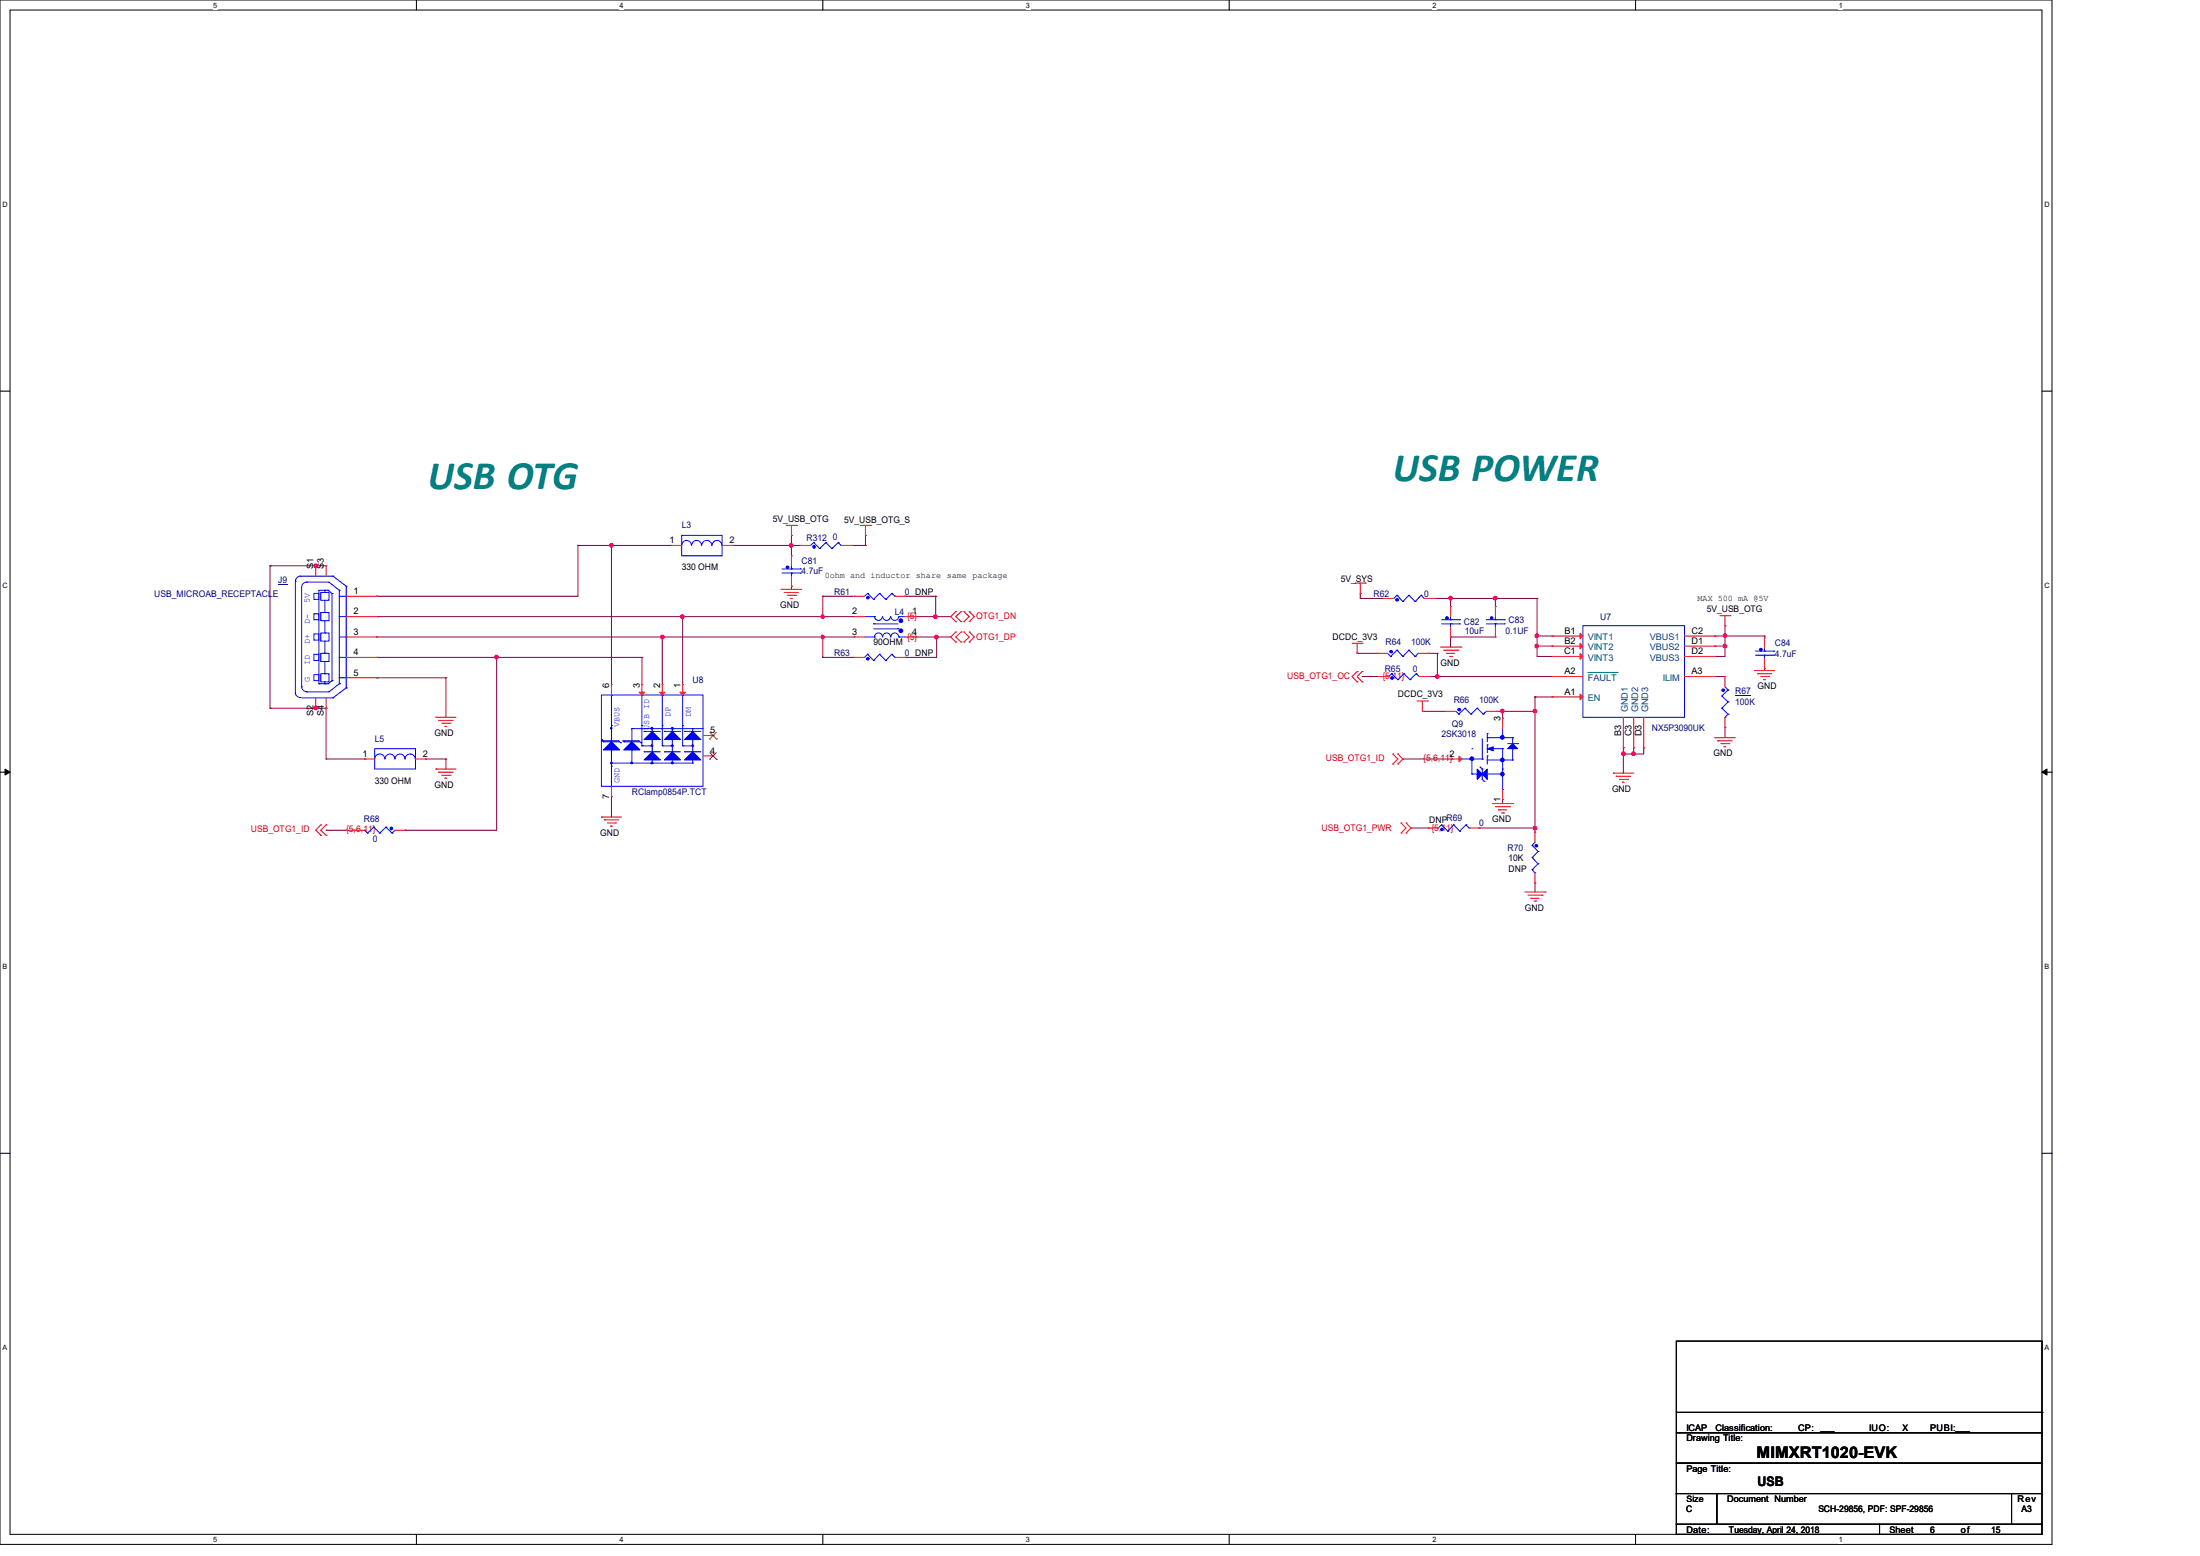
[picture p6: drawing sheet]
<svg xmlns="http://www.w3.org/2000/svg" width="297mm" height="210mm" viewBox="0 0 297 210" stroke-linecap="round" stroke-linejoin="round" font-family="sans-serif">
<path d="M0 0h277v208.4h-277zM1.4 1.4h274.3v205.7h-274.3z" fill="none" stroke="#000" stroke-width=".14"/>
<g fill="#fff">
<path d="M28.8 .1h.5v1.1h-.5z"/>
<path d="M28.8 207.2h.5v1.1h-.5z"/>
</g>
<path d="M56.2 0v1.4M56.2 207.1v1.3" fill="none" stroke="#000" stroke-width=".14"/>
<g fill="#fff">
<path d="M83.7 .1h.5v1.1h-.5z"/>
<path d="M83.7 207.2h.5v1.1h-.5z"/>
</g>
<path d="M111.1 0v1.4M111.1 207.1v1.3" fill="none" stroke="#000" stroke-width=".14"/>
<g fill="#fff">
<path d="M138.5 .1h.6v1.1h-.6z"/>
<path d="M138.5 207.2h.6v1.1h-.6z"/>
</g>
<path d="M165.9 0v1.4M165.9 207.1v1.3" fill="none" stroke="#000" stroke-width=".14"/>
<g fill="#fff">
<path d="M193.4 .1h.5v1.1h-.5z"/>
<path d="M193.4 207.2h.5v1.1h-.5z"/>
</g>
<path d="M220.8 0v1.4M220.8 207.1v1.3" fill="none" stroke="#000" stroke-width=".14"/>
<g fill="#fff">
<path d="M248.2 .1h.6v1.1h-.6z"/>
<path d="M248.2 207.2h.6v1.1h-.6z"/>
<path d="M.3 27.1h.8v1.1h-.8z"/>
<path d="M276 27.1h.7v1.1h-.7z"/>
<path d="M.3 78.5h.8v1.1h-.8z"/>
<path d="M276 78.5h.7v1.1h-.7z"/>
</g>
<path d="M0 52.8h1.4M275.7 52.8h1.3" fill="none" stroke="#000" stroke-width=".14"/>
<g fill="#fff">
<path d="M.3 129.9h.7v1.1h-.7z"/>
<path d="M276 129.9h.6v1.1h-.6z"/>
</g>
<path d="M0 104.2h1.4M275.7 104.2h1.3" fill="none" stroke="#000" stroke-width=".14"/>
<path d="M.7 103.8l.7 .4-.7 .4zM275.7 104.2l.7-.4v.8z" fill="#000" stroke="#000" stroke-width=".14"/>
<g fill="#fff">
<path d="M.3 181.4h.7v1.1h-.7z"/>
<path d="M276 181.4h.6v1.1h-.6z"/>
</g>
<path d="M0 155.7h1.4M275.7 155.7h1.3M226.3 193.4h49.4v4.1h-49.4zM226.3 197.5h49.4v4.1h-49.4zM226.3 181h49.4v12.4h-49.4zM226.3 190.6h49.4M275.7 190.6h.1M226.3 201.6h5.5v4.1h-5.5zM226.3 205.7h27.4v1.4h-27.4zM231.8 201.6h39.8v4.1h-39.8zM253.7 205.7h22v1.4h-22zM271.6 201.6h4.1v4.1h-4.1z" fill="none" stroke="#000" stroke-width=".14"/>
<g fill="none" stroke="#800040" stroke-width=".14">
<path d="M36.4 76.4h.1M36.4 76.4h7.6M36.4 76.4v19.2M42.6 76.4h.1M78 73.6h.1M78 73.6v6.9h-27.1M78 73.6h12.6M82.5 73.6h.1M82.5 73.6v18.8M98.9 73.6h.1M98.9 73.6h9.2M106.8 72.3h.1"/>
<path d="M106.8 73.6h.1M106.8 79.1h.1M106.8 72.3v2.7M106.8 79.1v.4M114.9 73.6h1.9M116.8 72.3h.1M116.8 73.6h.1M116.8 72.3v1.3M36.4 95.6h.1M36.4 95.6h7.6M42.6 95.6h.1M44 95.6h.1"/>
<path d="M44 95.6v6.8M50.9 80.5h.1M50.9 88.7h.1M50.9 83.2h.1M50.9 86h.1M50.9 91.5h.1M50.9 88.7h35.8M50.9 83.2h64.4M50.9 86h64.4M50.9 91.5h9.3M60.2 91.5h.1M60.2 91.5v5.3"/>
<path d="M67.1 88.7h.1M67.1 88.7v23.4h-12.4M86.7 88.7h.1M86.7 88.7v3.7M89.4 86h.1M89.4 86v6.4M92.2 83.2h.1M92.2 83.2v9.2M111.1 80.5h.1M111.1 83.2h.1M111.1 88.7h.1M111.1 86h.1"/>
<path d="M111.1 80.5h4.2M111.1 88.7h4.2M111.1 80.5v2.7M111.1 86v2.7M122.2 80.5h.1M122.2 88.7h.1M122.2 80.5h4.1M123.6 83.2h.1M123.6 86h.1M123.6 83.2h4.8M123.6 86h4.8M126.3 80.5h.1"/>
<path d="M126.3 83.2h.1M126.3 80.5v2.7M126.4 86h.1M126.4 86v2.7h-4.2M183.2 88.2h.1M183.2 88.2h2.8M183.6 80.1h.1M183.6 80.8h.1M183.6 80.8h3.2M183.6 80.1v.7M183.9 91.3h.1M183.9 91.3h2.2"/>
<path d="M192 96h.1M192 96h3.2M192.8 88.2h.1M192.8 88.2h1.3M193 91.3h.1M193 91.3h16.5M193.6 80.8h.1M193.6 80.8h13.9M194.1 88.2h.1M194.1 91.3h.1M194.1 88.2v3.1M195.8 80.8h.1"/>
<path d="M195.8 86h.1M195.8 86h6.1M195.8 80.8v1.1M195.8 86v1.3M201.9 80.8h.1M201.9 80.8v1.1M202 96h.1M202 96h5.2M202.9 96h.1M202.9 96v.9M207.2 96h.1M207.2 94.1h.1"/>
<path d="M207.2 94.1v18.2M207.2 94.1h2.3M207.5 85.9h.1M207.5 88.6h.1M207.5 87.2h.1M207.5 80.8h.1M207.5 85.9h2M207.5 80.8v7.8M207.5 88.6h2M207.5 87.2h2M231.5 85.9h.1M231.5 88.6h.1"/>
<path d="M231.5 87.2h.1M231.5 91.3h.1M231.5 85.9h6.7M231.5 87.2h1.4M231.5 91.3h1.4M232.9 85.9h.1M232.9 87.2h.1M232.9 84.5h.1M232.9 98.2h.1M232.9 84.5v4.1h-1.4M232.9 98.2v1.4M238.2 90.3h.1"/>
<path d="M238.2 85.9h.1M238.2 85.9v.2M238.2 90.3v.2M44 102.4h.1M44 112.1h.1M44 102.4h5.2M44 112.1h3.8M54.7 112.1h.1M57.4 102.4h.1M57.4 102.4h2.8M60.2 102.4h.1M60.2 102.4v1.4"/>
<path d="M82.5 107.5h.1M82.5 107.5v2.8M189.4 102.4h.1M189.4 102.4h6.6M190.5 111.8h.1M190.5 111.8h2.3M199.7 111.8h.1M199.7 111.8h7.5M202.9 107.9h.1M202.9 107.9v.6M207.2 119.2h.1M207.2 111.8h.1"/>
<path d="M207.2 119.2v1.2M219.2 100.9h.1M219.2 101.8h.1M219.2 100.9v3.5M220.6 100.9h.1M220.6 101.8h.1M220.6 100.9v.9M221.9 100.9h.1M221.9 100.9v.9h-2.7"/>
</g>
<g fill="#f0f" stroke="#f0f" stroke-width=".14">
<circle cx="92.1" cy="83.2" r=".25"/>
<circle cx="111.1" cy="86" r=".24"/>
<circle cx="111.1" cy="83.2" r=".24"/>
<circle cx="89.4" cy="86" r=".25"/>
<circle cx="82.5" cy="73.6" r=".25"/>
<circle cx="106.8" cy="73.6" r=".25"/>
<circle cx="67" cy="88.7" r=".25"/>
<circle cx="126.3" cy="83.2" r=".25"/>
<circle cx="126.4" cy="86" r=".25"/>
<circle cx="42.6" cy="95.5" r=".25"/>
<circle cx="42.6" cy="76.4" r=".25"/>
<circle cx="219.2" cy="101.7" r=".25"/>
<circle cx="220.5" cy="101.7" r=".25"/>
<circle cx="207.5" cy="85.8" r=".25"/>
<circle cx="207.5" cy="87.2" r=".25"/>
<circle cx="232.9" cy="85.8" r=".25"/>
<circle cx="232.9" cy="87.2" r=".25"/>
<circle cx="201.8" cy="80.7" r=".25"/>
<circle cx="195.8" cy="80.7" r=".25"/>
<circle cx="207.2" cy="111.8" r=".25"/>
<circle cx="207.2" cy="96" r=".25"/>
<circle cx="202.8" cy="96" r=".25"/>
<circle cx="194.1" cy="91.3" r=".25"/>
</g>
<g fill="none" stroke="#f00" stroke-width=".14">
<path d="M90.6 73.6h.1M90.6 73.6h1.4M97.5 73.6h1.4M98.9 73.6h.1M105.5 79.5h.1M105.5 79.5h2.7M105.9 80h.1M105.9 80h1.9M106.1 70.9h1.4M106.8 72.3h.1M106.8 75h.1M106.8 79.1h.1"/>
<path d="M106.8 70.9v1.4M106.8 75v1.4M106.8 77.8v1.3M107.5 70.9h.1M108.1 73.6h.1M108.1 73.6h1.3M113.5 73.6h1.4M114.9 73.6h.1M116.2 70.9h1.3M116.8 72.3h.1M116.8 70.9v1.4M117.5 70.9h.1"/>
<path d="M183 78.7h1.3M183.6 78.7v1.4M184.3 78.7h.1M58.8 96.8h.1M58.8 96.8h2.8M59.2 97.2h.1M59.2 97.2h2M59.6 97.6h1.1M60.1 98h.1M60.1 98h.2M60.7 97.6h.1M82.5 92.4h.1"/>
<path d="M82.5 92.4v1.4M86.7 92.4h.1M86.7 92.4v1.4M89.4 92.4h.1M89.4 92.4v1.4M92.2 92.4h.1M92.2 92.4v1.4M94.9 99.3h1.4M96.3 99.3h.1M106.3 80.3h1.1M106.7 80.8h.1M106.7 80.8h.3"/>
<path d="M107.4 80.3h.1M115.3 83.2h.1M115.3 86h.1M115.3 88.7h.1M115.3 80.5h.1M115.3 83.2h1.4M115.3 86h1.4M115.3 88.7h1.4M115.3 80.5h1.4M120.8 88.7h1.4M120.8 80.5h1.4M122.2 88.7h.1"/>
<path d="M122.2 80.5h.1M122.2 83.2h1.4M122.2 86h1.4M123.6 83.2h.1M123.6 86h.1M129 82.5h.1M129 83.9h.1M129 85.3h.1M129 86.7h.1M129 82.5l-.6 .7 .6 .7M129 85.3l-.6 .7 .6 .7M129.8 83.9h.1"/>
<path d="M129.8 82.5h.1M129.8 86.7h.1M129.8 85.3h.1M129.8 82.5l-.8 .7 .8 .7M129.8 85.3l-.8 .7 .8 .7M130.1 83.9h.1M130.1 82.5h.1M130.1 86.7h.1M130.1 85.3h.1M130.1 82.5l.8 .7-.8 .7M130.1 85.3l.8 .7-.8 .7M130.9 82.5h.1"/>
<path d="M130.9 83.9h.1M130.9 85.3h.1M130.9 86.7h.1M130.9 82.5l.6 .7-.6 .7M130.9 85.3l.6 .7-.6 .7M182.5 86.8h1.4M183.2 88.2h.1M183.2 90.6h.1M183.2 92h.1M183.2 86.8v1.4M183.2 90.6l-.7 .7 .7 .7M183.6 80.1h.1"/>
<path d="M183.9 86.8h.1M183.9 90.6h.1M183.9 92h.1M183.9 90.6l-.7 .7 .7 .7M186 88.2h.1M186 88.2h1.3M186.1 91.3h.1M186.1 91.3h1.4M186.8 80.8h.1M186.8 80.8h1.4M191.3 94.6h1.4M191.5 88.2h1.3"/>
<path d="M191.6 91.3h1.4M192 96h.1M192 94.6v1.4M192.3 80.8h1.3M192.7 94.6h.1M192.8 88.2h.1M193 91.3h.1M193.6 80.8h.1M194.5 87.3h2.7M194.9 87.8h1.9M195.2 96h.1M195.2 96h1.4"/>
<path d="M195.3 88.2h.1M195.3 88.2h1.1M195.7 88.6h.3M195.8 81.9h.1M195.8 86h.1M195.8 81.9v1.3M195.8 84.6v1.4M196 88.6h.1M196.8 87.8h.1M197.2 87.3h.1M200.7 96h1.3M201.9 81.9h.1"/>
<path d="M201.9 86h.1M201.9 81.9v1.3M201.9 84.6v1.4M202 96h.1M202.9 96.9h.1M202.9 96.9v1.4M209.5 94.1h.1M209.5 91.3h.1M209.5 85.9h.1M209.5 87.2h.1M209.5 88.6h.1M209.5 88.6h4.2"/>
<path d="M209.5 91.3h4.2M209.5 94.1h4.2M209.5 85.9h4.2M209.5 87.2h4.2M219.2 96.8v4.1M220.6 96.8v4.1M221.9 96.8v4.1M227.4 88.6h4.1M227.4 91.3h4.1M227.4 85.9h4.1M227.4 87.2h4.1M231.5 99.6h.1"/>
<path d="M231.5 91.3h.1M231.5 85.9h.1M231.5 87.2h.1M231.5 88.6h.1M231.5 99.6h2.8M231.9 100h.1M231.9 100h1.9M232.2 83.1h1.4M232.9 84.5h.1M232.9 91.3h.1M232.9 98.2h.1M232.9 83.1v1.4"/>
<path d="M232.9 91.3v1.4M232.9 96.8v1.4M233.6 83.1h.1M236.9 90.5h.1M236.9 90.5h2.7M237.3 90.9h.1M237.3 90.9h1.9M237.7 91.3h1.1M238.1 91.7h.1M238.1 91.7h.3M238.2 86.1h.1M238.2 90.3h.1"/>
<path d="M238.2 86.1v1.4M238.2 88.9v1.4M238.8 91.3h.1M43.3 111.3h.1M43.3 112.7h.1M43.3 111.3l-.7 .8 .7 .6M44 111.3h.1M44 112.7h.1M44 111.3l-.7 .8 .7 .6M47.8 112.1h.1M47.8 112.1h1.4M49.2 102.4h.1"/>
<path d="M49.2 102.4h1.4M53.3 112.1h1.4M54.7 112.1h.1M56.1 102.4h1.3M57.4 102.4h.1M58.8 103.8h.1M58.8 103.8h2.8M59.2 104.2h.1M59.2 104.2h2M59.6 104.6h1.1M60.1 105h.1M60.1 105h.2"/>
<path d="M60.7 104.6h.1M81.2 110.3h.1M81.2 110.3h2.7M81.6 110.7h.1M81.6 110.7h1.9M82 111.1h1.1M82.4 111.5h.1M82.4 111.5h.3M82.5 107.5h.1M82.5 106.1v1.4M83.1 111.1h.1M94.9 102h1.4"/>
<path d="M96.3 102h.1M188 103.1h.1M188 101.8h.1M188 101.8l.7 .6-.7 .7M188.7 101.8h.1M188.7 103.1h.1M188.7 101.8l.7 .6-.7 .7M189.1 112.4h.1M189.1 111.1h.1M189.1 111.1l.7 .7-.7 .6M189.8 111.1h.1M189.8 112.4h.1"/>
<path d="M189.8 111.1l.7 .7-.7 .6M192.8 111.8h.1M192.8 111.8h1.4M196 102.4h.1M196 102.4h1.4M198.3 111.8h1.4M199.7 111.8h.1M201.5 108.5h2.7M201.9 108.9h1.9M202.3 109.3h.1M202.3 109.3h1.1M202.7 109.7h.3"/>
<path d="M202.9 107.9h.1M202.9 106.6v1.3M203 109.7h.1M203.8 108.9h.1M204.2 108.5h.1M217.8 104.4h.1M217.8 104.4h2.8M218.2 104.8h.1M218.2 104.8h1.9M218.6 105.2h1.1M219 105.6h.1M219 105.6h.3"/>
<path d="M219.2 100.9h.1M219.7 105.2h.1M220.6 100.9h.1M221.9 100.9h.1M232.3 100.4h1.1M232.7 100.8h.1M232.7 100.8h.3M233.4 100.4h.1M205.9 120.4h2.7M206.3 120.8h1.9M206.7 121.2h.1M206.7 121.2h1.1"/>
<path d="M207.1 121.6h.2M207.3 121.6h.1M208.2 120.8h.1M208.6 120.4h.1"/>
</g>
<g fill="none" stroke="#00f" stroke-width=".14">
<path d="M39.9 78.4h.1M39.9 78.4v15.1a.67 .67 0 0 0 .7 .6M40.4 77.8h4.6M40.6 77.8a.67 .67 0 0 0-.7 .6M41.4 78.6h.1M41.4 78.6h3l1.4 1.1M41.4 78.6a.66 .66 0 0 0-.7 .6v13.5M43.3 80h1.1v1h-1.1zM43.9 79.7h.1M43.9 80h.1M43.9 79.7v.3M44.3 79.7h.1"/>
<path d="M44.3 79.7h-1.2v12.6M44.3 79.7l.5 .4M45 77.8h.1M45 77.8l1.7 1.3M45.8 79.7h.1M45.8 79.7v12.6M46.7 79.1h.1M46.7 79.1v13.7M92 72.3h5.5v2.7h-5.5zM92 73.6a.66 .66 0 0 1 .7-.7 .66 .66 0 0 1 .6 .7M93.4 73.6a.66 .66 0 0 1 .6-.7 .66 .66 0 0 1 .7 .7M94.7 73.6a.68 .68 0 0 1 .7-.7 .68 .68 0 0 1 .7 .7"/>
<path d="M96.1 73.6a.66 .66 0 0 1 .7-.7 .66 .66 0 0 1 .7 .7M105.6 77.3h2.5M105.6 76.8h2.5M106.8 77.3h.1M106.8 76.8h.1M106.8 76.4v.4M106.8 77.3v.5M108.1 77.3h.1M108.1 76.8h.1M109.9 73.2h.1M109.9 73.2l-.5 .4M109.9 73.2l.8 .8"/>
<path d="M110.7 74h.1M111.5 73.2h.1M111.5 73.2l-.8 .8M111.5 73.2l.8 .8M112.3 74h.1M113.2 73.2h.1M113.2 73.2l-.9 .8M113.2 73.2l.3 .4M113.5 73.6h.1M40.7 92.7a.66 .66 0 0 0 .7 .6M40.7 92.7h.1M40.7 94.2h4.3"/>
<path d="M41.4 93.4h.1M42.4 80.1h.7v.8h-.7zM42.4 82.8h.7v.9h-.7zM42.4 88.3h.7v.9h-.7zM42.4 85.6h.7v.8h-.7zM42.4 91.1h.7v.8h-.7zM43.1 92.3h.1M43.1 92.3h1.2M43.3 82.7h1.1v1.1h-1.1zM43.3 85.4h1.1v1.1h-1.1zM43.3 88.2h1.1v1.1h-1.1zM43.3 90.9h1.1v1.1h-1.1z"/>
<path d="M43.9 82.7h.1M43.9 85.4h.1M43.9 88.2h.1M43.9 90.9h.1M43.9 92.3h.1M43.9 81v1.7M43.9 83.8v1.6M43.9 86.5v1.7M43.9 89.3v1.6M43.9 92v.3M44.3 92.3h.1M44.8 80.1h.1"/>
<path d="M44.8 91.9h.1M44.8 80.1v11.8M44.8 91.9l-.5 .4M45 94.2h.1M45.8 92.3h.1M45.8 86h.9M45.8 83.2h.9M45.8 80.5h.9M45.8 88.7h.9M45.8 92.3l-1.4 1.1h-3M45.8 91.5h.9M46.7 92.8h.1"/>
<path d="M46.7 80.5h.1M46.7 83.2h.1M46.7 86h.1M46.7 88.7h.1M46.7 91.5h.1M46.7 92.8l-1.7 1.4M81.2 93.8h13.7v12.3h-13.7zM81.2 99.8h.1M81.2 99.8l.2 .3M81.3 100h.1M81.3 100h2.2l.3 .2M82.5 97.9h.1"/>
<path d="M82.5 93.8h.1M82.5 93.8v6.3M84.1 100h.1M84.1 100h2.2l.2 .2M85.3 98.3h.1M85.3 98.3v1.8M85.3 98.3h9.6M86.7 97.9h.1M86.7 93.8h.1M86.7 93.8v6.9M87 98.7h.1M87 98.7h2.2"/>
<path d="M88.1 98.3h.1M88.1 99.8h.1M88.1 98.3v.4M88.1 99.8v1.7M89.4 97.9h.1M89.4 93.8h.1M89.4 93.8v6.9M89.7 98.7h.1M89.7 98.7h2.2M90.8 98.3h.1M90.8 99.8h.1M90.8 98.3v.4"/>
<path d="M90.8 99.8v1.7M92.2 97.9h.1M92.2 93.8h.1M92.2 93.8v6.9M92.4 98.7h.1M92.4 98.7h2.2M93.5 98.3h.1M93.5 99.8h.1M93.5 98.3v.4M93.5 99.8v1.7M116.7 86h1.4M116.7 83.2h1.4"/>
<path d="M117.1 88.3h.1M117.1 80.1h.1M117.1 88.3l-.4 .4M117.1 88.3l.8 .9M117.1 80.1l-.4 .4M117.1 80.1l.8 .8M117.9 84.2h.1M117.9 89.2h.1M117.9 80.9h.1M117.9 84.2h3.3M117.9 84.9h3.3M118.1 86h.1"/>
<path d="M118.1 83.2h.1M118.7 88.3h.1M118.7 80.1h.1M118.7 88.3l-.8 .9M118.7 88.3l.9 .9M118.7 80.1l-.8 .8M118.7 80.1l.9 .8M119.1 83.2a.53 .53 0 0 1-.5 .5 .53 .53 0 0 1-.5-.5M119.1 86a.53 .53 0 0 0-.5-.6 .53 .53 0 0 0-.5 .6M119.6 89.2h.1M119.6 80.9h.1M120.2 86a.53 .53 0 0 0-.5-.6 .53 .53 0 0 0-.5 .6"/>
<path d="M120.2 83.2a.53 .53 0 0 1-.5 .5 .53 .53 0 0 1-.5-.5M120.4 88.3h.1M120.4 80.1h.1M120.4 88.3l-.8 .9M120.4 88.3l.4 .4M120.4 80.1l-.8 .8M120.4 80.1l.4 .4M120.8 88.7h.1M120.8 80.5h.1M121.2 84.9h.1M121.3 86a.53 .53 0 0 0-.5-.6 .53 .53 0 0 0-.5 .6M121.3 83.2a.53 .53 0 0 1-.5 .5 .53 .53 0 0 1-.5-.5"/>
<path d="M121.4 86h.1M121.4 83.2h.1M121.4 86h.8M121.4 83.2h.8M121.6 83.7h.1M187.3 88.2l.4 .4M187.7 88.6h.1M187.9 90.9h.1M187.9 90.9l-.4 .4M187.9 90.9l.8 .8M188.6 87.8h.1M188.6 80.3h.1"/>
<path d="M188.6 87.8l-.9 .8M188.6 87.8l.8 .8M188.6 80.3l-.4 .5M188.6 80.3l.8 .9M188.7 91.7h.1M189.4 88.6h.1M189.4 81.2h.1M189.5 90.9h.1M189.5 90.9l-.8 .8M189.5 90.9l.9 .8M190.2 87.8h.1M190.2 80.3h.1"/>
<path d="M190.2 87.8l-.8 .8M190.2 87.8l.9 .8M190.2 80.3l-.8 .9M190.2 80.3l.9 .9M190.4 91.7h.1M191.1 88.6h.1M191.1 81.2h.1M191.2 90.9h.1M191.2 90.9l-.8 .8M191.2 90.9l.4 .4M191.5 88.2h.1M191.5 88.2l-.4 .4"/>
<path d="M191.6 91.3h.1M191.9 80.3h.1M191.9 80.3l-.8 .9M191.9 80.3l.4 .5M192.3 80.8h.1M194.6 84.2h2.5M194.6 83.7h2.5M195.8 84.2h.1M195.8 83.7h.1M195.8 83.2v.5M195.8 84.2v.4M196.6 96l.3 .4"/>
<path d="M196.9 96.4h.1M197.1 84.2h.1M197.1 83.7h.1M197.8 95.6h.1M197.8 95.6l-.9 .8M197.8 95.6l.8 .8M198.6 96.4h.1M199.4 95.6h.1M199.4 95.6l-.8 .8M199.4 95.6l.8 .8M200.1 99.7v2.7M200.2 96.4h.1"/>
<path d="M200.7 96h.1M200.7 84.2h2.4M200.7 83.7h2.4M200.7 96l-.5 .4M200.8 99h.1M200.8 99.6h.1M200.8 99v1.1M200.8 99.6h3.4M201.9 84.2h.1M201.9 83.7h.1M201.9 83.2v.5M201.9 84.2v.4"/>
<path d="M202.9 99.6h.1M202.9 98.3v1.3M203.1 84.2h.1M203.1 83.7h.1M204.2 99.6h.1M204.2 99.6v.8M213.7 84.5h13.7v12.3h-13.7zM232.5 93.9h.1M232.5 95.6h.1M232.5 93.9l.8 .8M232.5 95.6l.8 .8M232.9 96.8h.1"/>
<path d="M232.9 92.7l.4 .4M233.3 93.1h.1M233.3 94.7h.1M233.3 96.4h.1M233.3 93.1l-.8 .8M233.3 94.7l-.8 .9M233.3 96.4l-.4 .4M237 88.4h2.5M237 87.9h2.5M238.2 88.4h.1M238.2 87.9h.1M238.2 87.5v.4"/>
<path d="M238.2 88.4v.5M239.5 88.4h.1M239.5 87.9h.1M49.2 112.1h.1M49.2 112.1l.4 .3M49.6 112.4h.1M50.5 111.6h.1M50.5 111.6l.8 .8M50.5 111.6l-.9 .8M50.6 101h5.5v2.8h-5.5zM51.3 112.4h.1M51.9 102.4a.68 .68 0 0 0-.6-.6 .68 .68 0 0 0-.7 .6"/>
<path d="M52.1 111.6h.1M52.1 111.6l.8 .8M52.1 111.6l-.8 .8M52.9 112.4h.1M53.3 102.4a.66 .66 0 0 0-.7-.6 .66 .66 0 0 0-.6 .6M53.3 112.1l-.4 .3M54.7 102.4a.66 .66 0 0 0-.7-.6 .66 .66 0 0 0-.7 .6M54.7 102.4a.68 .68 0 0 1 .7-.6 .68 .68 0 0 1 .6 .6M81.4 100.1h.1M81.4 100.1h2.3M82.5 103h.1M82.5 101.2h.1"/>
<path d="M82.5 103.4h.1M82.5 103h11M82.5 101.2v4.9M83.8 100.2h.1M84.2 100.1h.1M84.2 100.1h2.2M85.3 101.2h.1M85.3 101.2v1.7M86.5 100.2h.1M86.7 100.7h.1M86.7 100.7h1.4M87 101.5h.1"/>
<path d="M87 101.5h2.2M88.1 103h.1M88.1 102.6v.4M89.4 100.7h.1M89.4 100.7h1.4M89.7 101.5h.1M89.7 101.5h2.2M90.8 103h.1M90.8 102.6v.4M92.2 100.7h.1M92.2 100.7h1.3M92.4 101.5h.1"/>
<path d="M92.4 101.5h2.2M93.5 103h.1M93.5 102.6v.4M194.6 111.3h.1M194.6 111.3l-.4 .5M194.6 111.3l.9 .9M195.5 112.2h.1M196.3 111.3h.1M196.3 111.3l-.8 .9M196.3 111.3l.8 .9M197.1 112.2h.1M197.4 102.4h2.7"/>
<path d="M197.9 111.3h.1M197.9 111.3l-.8 .9M197.9 111.3l.4 .5M198.3 111.8h.1M198.7 101h.1M198.7 104.5h.1M198.7 102.4h.1M198.7 104.5h4.2M198.7 102.4v2.1M199.8 103.5h.1M199.8 103.5l.3 .3M200.1 102.4h.1"/>
<path d="M200.1 103.8h.1M200.1 103.8v1.4l.3 .3M200.4 105.5h.1M200.8 102h.1M200.8 100.5h.1M200.8 100.5v1.1M200.8 102v1.1M200.8 102.6h3.4M201.5 101h1.4M202.9 101h.1M202.9 103.8h.1M202.9 104.5h.1"/>
<path d="M202.9 106.6h.1M202.9 101v5.6M203.5 100.4h1.4M204.2 102.6h.1M204.2 101h.1M204.2 101v1.6M204.9 100.4h.1"/>
</g>
<g fill="#00f" stroke="#00f" stroke-width=".14">
<path d="M93.5 101.5l1.1 1.1h-2.2z"/>
<path d="M90.8 101.5l1.1 1.1h-2.2z"/>
<path d="M88.1 101.5l1.1 1.1h-2.2z"/>
<path d="M88.1 98.7l1.1 1.1h-2.2z"/>
<path d="M90.8 98.7l1.1 1.1h-2.2z"/>
<path d="M93.5 98.7l1.1 1.1h-2.2z"/>
<path d="M82.5 100.1l1.2 1.1h-2.3z"/>
<path d="M85.3 100.1l1.1 1.1h-2.2z"/>
<path d="M204.2 100.4l.7 .6h-1.4z"/>
<path d="M200.8 101l.8-.2v.5z"/>
<path d="M200.1 104.5l.7-.7v1.4z"/>
<path d="M199.4 103.8l.7 .7-.7 .7z"/>
<circle cx="187.8" cy="88" r=".18"/>
<circle cx="237.7" cy="87.7" r=".18"/>
<circle cx="90.8" cy="98.3" r=".13"/>
<circle cx="88" cy="98.3" r=".13"/>
<circle cx="82.5" cy="98.3" r=".11"/>
<circle cx="90.8" cy="103" r=".13"/>
<circle cx="88" cy="103" r=".13"/>
<circle cx="85.3" cy="103" r=".11"/>
<circle cx="82.5" cy="103" r=".11"/>
<circle cx="93.5" cy="100.6" r=".13"/>
<circle cx="90.8" cy="100.6" r=".13"/>
<circle cx="88" cy="100.6" r=".13"/>
<circle cx="195.4" cy="83.4" r=".18"/>
<circle cx="202.8" cy="99.5" r=".25"/>
<circle cx="202.8" cy="102.6" r=".25"/>
<circle cx="198.7" cy="102.4" r=".25"/>
<circle cx="202.8" cy="104.5" r=".25"/>
<circle cx="201.4" cy="83.4" r=".18"/>
<circle cx="121.6" cy="85.1" r=".25"/>
<circle cx="121.6" cy="83.8" r=".25"/>
<circle cx="52.8" cy="111.8" r=".18"/>
<circle cx="106.3" cy="76.6" r=".18"/>
<circle cx="194.7" cy="112" r=".18"/>
<circle cx="117.2" cy="88.9" r=".18"/>
<circle cx="109.9" cy="73.8" r=".18"/>
<circle cx="188.6" cy="81" r=".18"/>
<circle cx="187.9" cy="91.5" r=".18"/>
<circle cx="117.2" cy="80.7" r=".18"/>
<circle cx="232.7" cy="93.2" r=".18"/>
<circle cx="197" cy="95.8" r=".18"/>
</g>
<g fill="#f00" stroke="#f00" stroke-width=".14">
<path d="M91.8 93.4h.7l-.3 .4z"/>
<path d="M89 93.4h.8l-.4 .4z"/>
<path d="M86.3 93.4h.7l-.3 .4z"/>
<path d="M197 102.1l.4 .3-.4 .4z"/>
<path d="M213.3 93.7l.4 .4-.4 .3z"/>
<path d="M213.3 85.5l.4 .4-.4 .3z"/>
<path d="M213.3 86.8l.4 .4-.4 .4z"/>
<path d="M213.3 88.2l.4 .4-.4 .4z"/>
</g>
<path d="M95.8 99.7h.1M95.8 98.8l.9 .9M96.7 98.8l-.9 .9M96.7 99.7h.1M95.8 102.5h.1M95.8 101.6l.9 .9M96.7 101.6l-.9 .9M96.7 102.5h.1" fill="none" stroke="#804000" stroke-width=".14"/>
<path d="M214.4 90.8h3.9M218.3 90.8h.1" fill="none" stroke="#004080" stroke-width=".14"/>
<path d="M234.3 93.9h2.1" fill="none" stroke="#000080" stroke-width=".14"/>
<path d="M37.5 78.9h1.3v.1h-1.3z" fill="#000080"/>
<g fill="none" stroke="#f00" stroke-width=".14">
<path d="M42.6 76.4h.1M42.6 76.4v1.4M44 76.4h.1M44 76.4v1.4M42.6 95.6h.1M42.6 94.2v1.4M44 95.6h.1M44 94.2v1.4M46.7 80.5h4.2M46.7 83.2h4.2M46.7 86h4.2M46.7 88.7h4.2"/>
<path d="M46.7 91.5h4.2M50.9 80.5h.1M50.9 83.2h.1M50.9 86h.1M50.9 88.7h.1M50.9 91.5h.1M207.2 112.3h.1M207.2 119.2h.1M207.2 112.3v1.4M207.2 117.8v1.4"/>
</g>
<path d="M206.8 114.1h.1M206.8 115.7h.1M206.8 117.4h.1M206.8 114.1l.8 .8M206.8 115.7l.8 .9M206.8 117.4l.4 .4M207.2 117.8h.1M207.2 113.7l-.4 .4M207.6 114.9h.1M207.6 116.6h.1M207.6 114.9l-.8 .8M207.6 116.6l-.8 .8" fill="none" stroke="#00f" stroke-width=".14"/>
<circle cx="207.4" cy="114.2" r=".18" fill="#00f" stroke="#00f" stroke-width=".14"/>
<g fill="#f0f" stroke="#f0f" stroke-width=".14">
<circle cx="92.1" cy="83.2" r=".25"/>
<circle cx="111.1" cy="86" r=".24"/>
<circle cx="111.1" cy="83.2" r=".24"/>
<circle cx="89.4" cy="86" r=".25"/>
<circle cx="82.5" cy="73.6" r=".25"/>
<circle cx="106.8" cy="73.6" r=".25"/>
<circle cx="67" cy="88.7" r=".25"/>
<circle cx="126.3" cy="83.2" r=".25"/>
<circle cx="126.4" cy="86" r=".25"/>
<circle cx="42.6" cy="95.5" r=".25"/>
<circle cx="42.6" cy="76.4" r=".25"/>
<circle cx="219.2" cy="101.7" r=".25"/>
<circle cx="220.5" cy="101.7" r=".25"/>
<circle cx="207.5" cy="85.8" r=".25"/>
<circle cx="207.5" cy="87.2" r=".25"/>
<circle cx="232.9" cy="85.8" r=".25"/>
<circle cx="232.9" cy="87.2" r=".25"/>
<circle cx="201.8" cy="80.7" r=".25"/>
<circle cx="195.8" cy="80.7" r=".25"/>
<circle cx="207.2" cy="111.8" r=".25"/>
<circle cx="207.2" cy="96" r=".25"/>
<circle cx="202.8" cy="96" r=".25"/>
<circle cx="194.1" cy="91.3" r=".25"/>
</g>
<g font-size="5.5" fill="#008080">
<text x="57.7" y="66">USB OTG</text>
<text x="188" y="65">USB POWER</text>
</g>
<text font-size="2.2" x="237.1" y="196.8">MIMXRT1020-EVK</text>
<text font-size="1.8" x="237.3" y="200.5">USB</text>
<g font-size="1.2" fill="#000080">
<text x="92" y="71.3">L3</text>
<text x="108.2" y="76.2">C81</text>
<text x="108.2" y="77.5">4.7uF</text>
<text x="108.9" y="73">R312</text>
<text x="112.4" y="72.9">0</text>
<text x="20.8" y="80.6">USB_MICROAB_RECEPTACLE</text>
<text x="37.5" y="78.7">J9</text>
<text x="112.6" y="80.3">R61</text>
<text x="120.8" y="83">L4</text>
<text x="122.2" y="80.3">0 DNP</text>
<text x="185.4" y="80.6">R62</text>
<text x="192.3" y="80.6">0</text>
<text x="216" y="83.7">U7</text>
<text x="112.6" y="88.5">R63</text>
<text x="122.2" y="88.5">0 DNP</text>
<text x="187.1" y="87">R64</text>
<text x="190.5" y="87">100K</text>
<text x="197.6" y="84.4">C82</text>
<text x="197.8" y="85.6">10uF</text>
<text x="203.2" y="85.6">0.1UF</text>
<text x="203.7" y="84.1">C83</text>
<text x="239.6" y="87.2">C84</text>
<text x="239.6" y="88.6">4.7uF</text>
<text x="93.5" y="92.2">U8</text>
<text x="186.9" y="90.7">R65</text>
<text x="190.7" y="90.7">0</text>
<text x="196.3" y="94.8">R66</text>
<text x="199.7" y="94.8">100K</text>
<text x="234.3" y="93.7">R67</text>
<text x="234.3" y="95.2">100K</text>
<text x="50.6" y="100.2">L5</text>
<text x="194.6" y="99.5">2SK3018</text>
<text x="196" y="98.1">Q9</text>
<text x="223" y="98.6">NX5P3090UK</text>
<text x="85.3" y="107.3">RClamp0854P.TCT</text>
<text x="49.1" y="111">R68</text>
<text x="50.3" y="113.6">0</text>
<text x="199.7" y="111.5">0</text>
<text x="203.5" y="114.8">R70</text>
</g>
<g font-size="1.2">
<text x="104.3" y="70.4">5V_USB_OTG</text>
<text x="114" y="70.5">5V_USB_OTG_S</text>
<text x="42.3" y="76.8" transform="rotate(-90 42.3 76.8)">S1</text>
<text x="43.7" y="76.8" transform="rotate(-90 43.7 76.8)">S3</text>
<text x="90.4" y="73.3">1</text>
<text x="92" y="77">330 OHM</text>
<text x="98.5" y="73.3">2</text>
<text x="47.7" y="80.2">1</text>
<text x="47.7" y="82.9">2</text>
<text x="105.3" y="82">GND</text>
<text x="115.1" y="82.9">2</text>
<text x="123.1" y="82.9">1</text>
<text x="181" y="78.6">5V_SYS</text>
<text x="230.4" y="82.6">5V_USB_OTG</text>
<text x="47.7" y="85.7">3</text>
<text x="47.7" y="88.4">4</text>
<text x="115.1" y="85.7">3</text>
<text x="117.9" y="87.1">90OHM</text>
<text x="123.1" y="85.7">4</text>
<text x="179.9" y="86.3">DCDC_3V3</text>
<text x="194.5" y="89.9">GND</text>
<text x="211.2" y="88.3">C1</text>
<text x="211.2" y="85.6">B1</text>
<text x="211.2" y="86.9">B2</text>
<text x="228.4" y="85.6">C2</text>
<text x="228.4" y="86.9">D1</text>
<text x="228.4" y="88.3">D2</text>
<text x="47.7" y="91.2">5</text>
<text x="82.3" y="92.8" transform="rotate(-90 82.3 92.8)">6</text>
<text x="86.4" y="92.8" transform="rotate(-90 86.4 92.8)">3</text>
<text x="89.1" y="92.8" transform="rotate(-90 89.1 92.8)">2</text>
<text x="91.9" y="92.8" transform="rotate(-90 91.9 92.8)">1</text>
<text x="188.7" y="94.1">DCDC_3V3</text>
<text x="211.2" y="93.8">A1</text>
<text x="211.2" y="91">A2</text>
<text x="228.4" y="91">A3</text>
<text x="237.3" y="93">GND</text>
<text x="42.3" y="96.7" transform="rotate(-90 42.3 96.7)">S2</text>
<text x="43.7" y="96.7" transform="rotate(-90 43.7 96.7)">S4</text>
<text x="58.7" y="99.3">GND</text>
<text x="95.9" y="99">5</text>
<text x="95.9" y="101.7">4</text>
<text x="202.6" y="97.4" transform="rotate(-90 202.6 97.4)">3</text>
<text x="218.9" y="99.3" transform="rotate(-90 218.9 99.3)">B3</text>
<text x="220.3" y="99.4" transform="rotate(-90 220.3 99.4)">C3</text>
<text x="221.6" y="99.4" transform="rotate(-90 221.6 99.4)">D3</text>
<text x="48.9" y="102.1">1</text>
<text x="50.6" y="105.8">330 OHM</text>
<text x="57.1" y="102.1">2</text>
<text x="58.7" y="106.3">GND</text>
<text x="82.3" y="107.8" transform="rotate(-90 82.3 107.8)">7</text>
<text x="195.7" y="102.1">2</text>
<text x="217.6" y="106.9">GND</text>
<text x="231.3" y="102.1">GND</text>
<text x="81" y="112.8">GND</text>
<text x="193" y="111.1">DNPR69</text>
<text x="201.5" y="111">GND</text>
<text x="202.6" y="108.2" transform="rotate(-90 202.6 108.2)">1</text>
<text x="203.7" y="116.2">10K</text>
<text x="203.7" y="117.7">DNP</text>
<text x="205.9" y="122.9">GND</text>
<text x="227.7" y="194.5">Drawing Title:</text>
<text x="227.7" y="193.2">ICAP</text>
<text x="231.6" y="193.2">Classification:</text>
<text x="242.7" y="193.2">CP:</text>
<text x="245.8" y="193">___</text>
<text x="252.4" y="193.2">IUO:</text>
<text x="256.2" y="193.2">_X_</text>
<text x="260.6" y="193.2">PUBI:___</text>
<text x="227.7" y="202.7">Size</text>
<text x="227.7" y="198.6">Page Title:</text>
<text x="233.2" y="202.7">Document Number</text>
<text x="272.4" y="202.7">Rev</text>
<text x="227.7" y="204.1">C</text>
<text x="227.7" y="206.9">Date:</text>
<text x="233.4" y="206.9">Tuesday, April 24, 2018</text>
<text x="245.5" y="204.1">SCH-29856, PDF: SPF-29856</text>
<text x="255.1" y="206.9">Sheet</text>
<text x="260.6" y="206.9">6</text>
<text x="264.7" y="206.9">of</text>
<text x="268.8" y="206.9">15</text>
<text x="272.9" y="204.1">A3</text>
</g>
<g font-size="1.2" fill="#f00">
<text x="122.5" y="83.6">{5}</text>
<text x="131.8" y="83.6">OTG1_DN</text>
<text x="122.5" y="86.3">{5}</text>
<text x="131.8" y="86.4">OTG1_DP</text>
<text x="173.8" y="91.7">USB_OTG1_OC</text>
<text x="186.6" y="91.7">{5,11}</text>
<text x="179" y="102.7">USB_OTG1_ID</text>
<text x="192.1" y="102.7">{5,6,11}</text>
<text x="33.9" y="112.4">USB_OTG1_ID</text>
<text x="46.7" y="112.4">{5,6,11}</text>
<text x="178.4" y="112.2">USB_OTG1_PWR</text>
<text x="193.2" y="112.1">{5,11}</text>
</g>
<g font-size="1.2" fill="#004080">
<text x="214.4" y="86.4">VINT1</text>
<text x="214.4" y="87.8">VINT2</text>
<text x="214.4" y="89.2">VINT3</text>
<text x="222.7" y="86.4">VBUS1</text>
<text x="222.7" y="87.8">VBUS2</text>
<text x="222.7" y="89.2">VBUS3</text>
<text x="214.4" y="94.7">EN</text>
<text x="214.4" y="91.9">FAULT</text>
<text x="224.5" y="91.9">ILIM</text>
<text x="219.7" y="96.1" transform="rotate(-90 219.7 96.1)">GND1</text>
<text x="221.1" y="96.1" transform="rotate(-90 221.1 96.1)">GND2</text>
<text x="222.5" y="96.1" transform="rotate(-90 222.5 96.1)">GND3</text>
</g>
<g font-size="1.1" fill="#00f">
<text x="41.8" y="81.4" transform="rotate(-90 41.8 81.4)">5V</text>
<text x="41.8" y="89.7" transform="rotate(-90 41.8 89.7)">ID</text>
<text x="41.8" y="87" transform="rotate(-90 41.8 87)">D+</text>
<text x="41.8" y="84.2" transform="rotate(-90 41.8 84.2)">D-</text>
<text x="41.8" y="92" transform="rotate(-90 41.8 92)">G</text>
<text x="83.7" y="98.2" transform="rotate(-90 83.7 98.2)">VBUS</text>
<text x="87.6" y="98.5" transform="rotate(-90 87.6 98.5)">USB ID</text>
<text x="90.5" y="96.8" transform="rotate(-90 90.5 96.8)">DP</text>
<text x="93.3" y="96.8" transform="rotate(-90 93.3 96.8)">DM</text>
<text x="83.7" y="105.7" transform="rotate(-90 83.7 105.7)">GND</text>
</g>
<g font-size="1.1">
<text x="111.3" y="78">0ohm and inductor share same package</text>
<text x="229.2" y="81.1">MAX 500 mA @5V</text>
</g>
<g font-size="1">
<text x="28.8" y="1">5</text>
<text x="83.7" y="1">4</text>
<text x="138.5" y="1">3</text>
<text x="193.4" y="1">2</text>
<text x="248.2" y="1">1</text>
<text x=".3" y="27.9">D</text>
<text x="276" y="27.9">D</text>
<text x=".3" y="79.4">C</text>
<text x="276" y="79.4">C</text>
<text x=".3" y="130.8">B</text>
<text x="276" y="130.8">B</text>
<text x=".3" y="182.2">A</text>
<text x="276" y="182.2">A</text>
<text x="28.8" y="208.1">5</text>
<text x="83.7" y="208.1">4</text>
<text x="138.5" y="208.1">3</text>
<text x="193.4" y="208.1">2</text>
<text x="248.2" y="208.1">1</text>
</g>
</svg>
